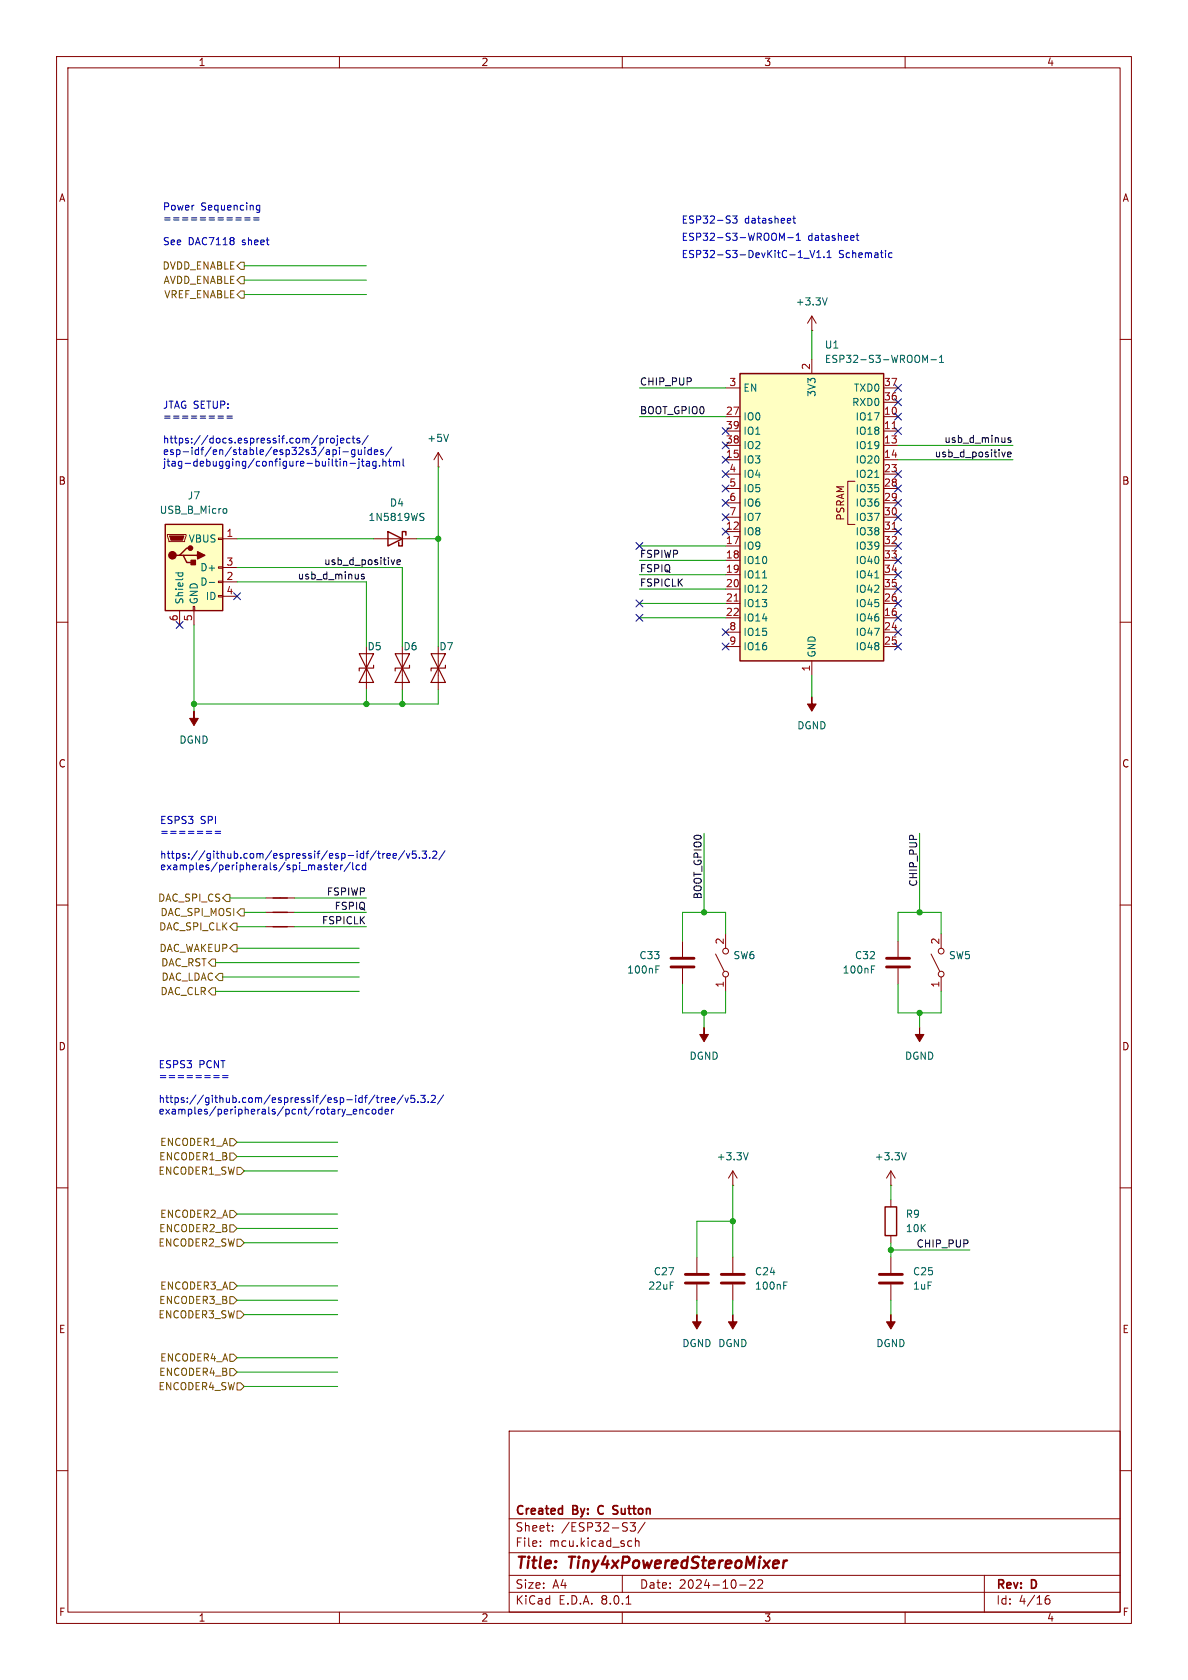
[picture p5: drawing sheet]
<svg xmlns="http://www.w3.org/2000/svg" width="210mm" height="297mm" viewBox="0 0 210 297" stroke-linecap="round" stroke-linejoin="round" font-family="sans-serif">
<g fill="none" stroke="#840000" stroke-width=".18">
<path d="M10 10h190v277h-190zM12 12h186v273h-186zM60 10v2M110 10v2M160 10v2M10 60h2M198 60h2M10 110h2M77.5 114.3v7.6M198 110h2M10 160h2M198 160h2"/>
<path d="M164.6 168.7l1.5 3M166.4 165.1v2.5M166.4 172.7v2.6M10 210h2M157.5 212.1v1.3M157.5 218.4v1.3M198 210h2M10 260h2M90 253h108v32h-108zM198 260h2M90 278.5h108M90 274.5h108"/>
<path d="M90 268.5h108M95.5 273.2v.2M95.5 272.5v.1M97.7 270.5v.2M97.7 269.8v.1M110 278.5v3M111.3 272.4l.4 .1M111.4 269.2h.9l-.5 .6 .5 .1v.6l-.3 .2h-.4l-.2-.2M111.7 273.3l-.4 .1M112.3 272.5l.2-.1 .4 .1 .1 .9M112.3 271.9v1.5M114 269.1l-1.2 1.9"/>
<path d="M133.3 279.4v.5l-.8 .9h.9M134.8 279.4v.5l-.9 .9h.9M174 278.5v6.5M60 285v2M90 281.5h108M110 285v2M110.7 283.6h.8M130.8 280.2h1.1M160 285v2M184.8 282.9l.2-.2h.5l.1 .2v.4l-.3 .3h-.3l-.2-.3M185.5 282.1a.59 .59 0 0 0-.7 .6"/>
<circle cx="166.4" cy="168.1" r=".51"/>
<circle cx="166.4" cy="172.2" r=".51"/>
</g>
<path d="M138.6 275.9l-.2 1.3M139.1 275.9l-.4 .1-.2 .3" fill="none" stroke="#840000" stroke-width=".4"/>
<path d="M99.3 266.7l.1 .1M99.4 266.2v1.5M99.4 267.6l-.1 .1M105.8 266.4l-.1 .4 .1 .7M108.5 266.8l.6 .2M108.5 266.3h.7M109.1 267.6l-.5 .1" fill="none" stroke="#840000" stroke-width=".3"/>
<g fill="#840000" stroke="#840000" stroke-width=".18">
<path d="M34.3 125.7v1.3h.8l-.8 1.3-.8-1.3h.8z"/>
<path d="M162.6 181.6v1.3h.7l-.7 1.3-.8-1.3h.8z"/>
</g>
<path d="M156.5 213.4h2v5h-2z" fill="none" stroke="#840000" stroke-width=".25"/>
<path d="M76.2 115.6h2.5l-1.2 2.5zM77.5 118.1l1.2 2.6h-2.5zM78.7 117.6v.5h-2.5v.5" fill="none" stroke="#840000" stroke-width=".2"/>
<path d="M29.2 92.7h10.2v15.3h-10.2z" fill="#ffffc2"/>
<path d="M29.2 92.7h10.2v15.3h-10.2zM31.7 98.2h.7l.6 1.2h1.3M32.4 98.2h2.5M33.7 96.9h-.7l-1.3 1.3h-.6M68.6 94l2.5 1.3-2.5 1.2zM71.8 94.6v-.6h-.7v2.5h-.6v-.6M48.3 158.8h2.5M48.3 161.3h2.5M48.3 163.8h2.5" fill="none" stroke="#840000" stroke-width=".25"/>
<g fill="#840000" stroke="#840000" stroke-width=".25">
<path d="M34.9 97.5l1.3 .7-1.3 .6z"/>
<path d="M33.8 99.1h.7v.7h-.7z"/>
<circle cx="30.5" cy="98.2" r=".63"/>
<circle cx="33.7" cy="96.9" r=".38"/>
</g>
<g fill="none" stroke="#840000" stroke-width=".18">
<path d="M143.5 58.4h.1M143.5 55.9l-.8 1.3M143.5 55.9v2.5M143.5 55.9l.8 1.3M29.6 94.5h3.3v.2l-.3 1.1h-2.8zM38.6 95.1h.8v.3h-.8zM39.4 95.3h2.5M66 95.3h7.7M77.5 82.6h.1M77.5 80l.7 1.3M77.5 80v2.6M77.5 80l-.8 1.3"/>
<path d="M31.7 108v2.5M34.2 107.2h.2v.8h-.2zM34.3 108v2.5M38.6 105.3h.8v.2h-.8zM38.6 102.7h.8v.3h-.8zM38.6 100.2h.8v.3h-.8zM39.4 102.9h2.5M39.4 100.3h2.5M39.4 105.4h2.5M64.8 114.3v7.6M71.1 114.3v7.6M47 158.8h5.1"/>
<path d="M47 161.3h5.1M47 163.8h5.1M120.6 166.4v2.8M120.6 171.2v2.8M126.5 168.7l1.5 3M128.3 165.1v2.5M128.3 172.7v2.6M158.7 166.4v2.8M158.7 171.2v2.8M129.5 209.6h.1M129.5 207v2.6M129.5 207l-.7 1.3"/>
<path d="M129.5 207l.8 1.3M157.5 209.6h.1M157.5 207v2.6M157.5 207l-.8 1.3M157.5 207l.7 1.3M123.2 222.2v2.8M123.2 227.1v2.8M129.5 222.2v2.8M129.5 227.1v2.8M157.5 222.2v2.8M157.5 227.1v2.8"/>
<circle cx="128.3" cy="172.2" r=".51"/>
<circle cx="128.3" cy="168.1" r=".51"/>
</g>
<g fill="#840000" stroke="#840000" stroke-width=".18">
<path d="M30 94.7h2.5l-.2 .8h-2.1z"/>
<path d="M129.5 232.4v1.3h.8l-.8 1.2-.7-1.2h.7z"/>
<path d="M143.5 123.2v1.3h.8l-.8 1.2-.8-1.2h.8z"/>
<path d="M123.2 232.4v1.3h.8l-.8 1.2-.8-1.2h.8z"/>
<path d="M157.5 232.4v1.3h.7l-.7 1.2-.8-1.2h.8z"/>
<path d="M124.5 181.6v1.3h.7l-.7 1.3-.8-1.3h.8z"/>
</g>
<g fill="none" stroke="#006464" stroke-width=".18">
<path d="M146.2 52.6l-.4 1.3M79.3 76.8l-.4 1.2M39.7 89.9l.3 .1 .1 .1-.1 .5-.3 .1M74.5 90.7l.4 .1M74.5 91.4l.3 .1 .1 .3-.2 .2h-.3M31.1 101.3h1.2M31.5 101.3v.3M32.3 101.3v.3M37 103h1M115.9 171.4h.5M115.9 170.8h.6M154 171.4h.5"/>
<path d="M154 170.8h.6M132.3 203.8l-.5 1.2M160.2 203.8l-.4 1.2M138.5 227.2h.5M138.5 226.6h.6"/>
</g>
<path d="M118.6 170.9h4.1M118.6 169.4h4.1M156.7 170.9h4.1M156.7 169.4h4.1M121.2 226.8h4M121.2 225.3h4M127.5 226.8h4.1M127.5 225.3h4.1M155.4 226.8h4.1M155.4 225.3h4.1" fill="none" stroke="#840000" stroke-width=".51"/>
<path d="M63.5 115.6h2.5l-1.2 2.5zM64.8 118.1l1.2 2.6h-2.5zM66 117.6v.5h-2.5v.5M69.8 115.6h2.6l-1.3 2.5zM71.1 118.1l1.3 2.6h-2.6zM72.4 117.6v.5h-2.6v.5" fill="none" stroke="#840000" stroke-width=".2"/>
<path d="M130.8 66h25.4v50.8h-25.4z" fill="#ffffc2"/>
<path d="M130.8 66h25.4v50.8h-25.4z" fill="none" stroke="#840000" stroke-width=".25"/>
<g fill="none" stroke="#840000" stroke-width=".18">
<path d="M128.3 73.7h2.5M128.3 76.2h2.5M128.3 78.7h2.5M128.3 68.6h2.5M143.5 63.5v2.5M156.2 73.7h2.5M156.2 76.2h2.5M156.2 78.7h2.5M156.2 68.6h2.5M156.2 71.1h2.5M128.3 94h2.5M128.3 81.3h2.5"/>
<path d="M128.3 96.5h2.5M128.3 99.1h2.5M128.3 83.8h2.5M128.3 86.4h2.5M128.3 88.9h2.5M128.3 91.4h2.5M151.1 85.1h-1.2v7.6h1.2M156.2 94h2.5M156.2 81.3h2.5M156.2 96.5h2.5M156.2 99.1h2.5M156.2 83.8h2.5"/>
<path d="M156.2 86.4h2.5M156.2 88.9h2.5M156.2 91.4h2.5M128.3 109.2h2.5M128.3 101.6h2.5M128.3 104.1h2.5M128.3 106.7h2.5M128.3 111.8h2.5M128.3 114.3h2.5M143.5 116.8v2.6M156.2 109.2h2.5M156.2 101.6h2.5"/>
<path d="M156.2 104.1h2.5M156.2 106.7h2.5M156.2 111.8h2.5M156.2 114.3h2.5"/>
</g>
<path d="M157.7 75.8h.7M157.7 93.6h.7M129.8 106.3h.7" fill="none" stroke="#a90000" stroke-width=".18"/>
<path d="M163.5 63.7l.5-.9v1.3M164.6 63.6h.9M166.1 64.1h.7M166.1 63.2l.3-.4v1.3M154.6 84.4h.8M134.8 102.2h.7M154.6 102.2h.8" fill="none" stroke="#006464" stroke-width=".18"/>
<g fill="none" stroke="#725600" stroke-width=".18">
<path d="M41.9 47l.6-.6h.7v1.2h-.7zM41.9 49.5l.6-.6h.7v1.3h-.7zM42.5 51.4h.7v1.3h-.7l-.6-.6zM40 158.1h.6v1.3h-.6l-.6-.6zM37.5 174.6h.6v1.3h-.6l-.7-.6zM37.5 169.5h.6v1.3h-.6l-.7-.6zM38.7 172.1h.7v1.3h-.7l-.6-.7zM41.3 163.2h.6v1.3h-.6l-.7-.7zM41.3 167h.6v1.3h-.6l-.7-.7zM42.5 160.7h.7v1.2h-.7l-.6-.6zM40.6 201.3h.7l.6 .6-.6 .7h-.7zM40.6 203.8h.7l.6 .7-.6 .6h-.7z"/>
<path d="M40.6 216.5h.7l.6 .7-.6 .6h-.7zM40.6 214h.7l.6 .6-.6 .7h-.7zM41.9 206.4h.6l.7 .6-.7 .6h-.6zM41.9 219.1h.6l.7 .6-.7 .6h-.6zM40.6 226.7h.7l.6 .6-.6 .7h-.7zM40.6 229.2h.7l.6 .7-.6 .6h-.7zM40.6 239.4h.7l.6 .6-.6 .7h-.7zM41.9 231.8h.6l.7 .6-.7 .6h-.6zM40.6 241.9h.7l.6 .7-.6 .6h-.7zM41.9 244.5h.6l.7 .6-.7 .6h-.6z"/>
</g>
<path d="M177.7 79.9l-.3 .9M178.7 77.4h-.3l-.2 .2v.1l.5 .2v.3h-.5M69.7 99l-.3 .8M70.2 99.4l.6-.1-.1-.3h-.3l-.2 .2v.6h.5M178.1 80.3l.6-.1v-.2l-.4-.1-.2 .2 .1 .6h.5M64.4 101.6l-.3-.1-.2 .2v.2l.5 .1v.3h-.5" fill="none" stroke="#0f0f0f" stroke-width=".18"/>
<g fill="none" stroke="#0000c2" stroke-width=".18">
<path d="M40.1 38.5h1M40.1 38.9h1M41.7 38.5h1M41.7 38.9h1M43.3 38.5h.9M43.3 38.9h.9M44.8 38.5h1M44.8 38.9h1M45.3 36.9l.3 .2h.3M45.9 36.3v1l-.2 .3-.3-.1M45.9 36.4l-.3-.1-.3 .2M129.5 38.2h.8l-.4 .5 .3 .1v.5l-.1 .1-.6-.1"/>
<path d="M140.2 38.6h.4M140.3 38.2v1.1l.3 .1M138.2 42.1l.4-.9v1.3M139.2 42h1M140.8 42.5h.7M140.8 41.6l.3-.4v1.3M142.1 45.7h1M143.2 44.3l.4 1.2 .4-1.2M144.4 45.5h.7M144.4 44.6l.3-.3v1.2M145.7 45.4v.1M146.2 45.5h.7"/>
<path d="M146.2 44.6l.4-.3v1.2M151.3 41.6h.5M151.5 41.2v1.1l.3 .2M157.1 45.3l.2 .2h.4M157.7 44.8l-.4-.1-.2 .2M37 73.6h.9M37 73.9h.9M38.5 73.6h1M38.5 73.9h1M40.1 73.6h1M40.1 73.9h1M56.9 77.5l.3 .2v.4l-.3 .2"/>
<path d="M57.7 77.5v.8M58.1 77.5l-.4 .2M58.5 77.6l.2-.1 .3 .1 .1 .5-.1 .2h-.3l-.2-.1zM58.9 79.5v1.3M58.9 79.6l.3-.1 .3 .3-.2 .5h-.4M59.6 77v.2M59.6 77.5v1.1l-.2 .1M60 79.1v.1M60 79.5v.9M60.2 77.9l.6-.1-.1-.3h-.3l-.2 .1v.7h.5M60.6 79.9h1M61.9 77.5h-.4l-.2 .2 .1 .6h.5"/>
<path d="M62.2 77.5h.5M62.4 77v1.1l.3 .2M62.7 79.6l-.3-.1-.3 .3 .1 .5h.5M62.7 79.5v1l-.2 .3-.3-.1M63.3 79.5l.1 .8 .3 .1 .2-.2M63.6 77.5h-.3l-.2 .1 .1 .2 .4 .2v.3h-.5M63.9 79.5v.9M64.5 79.1v.1M64.5 79.5v.9M65.1 77l-1.1 1.6M65.6 79.6l-.3-.1-.3 .3 .1 .5h.5M65.6 79.1v1.3"/>
<path d="M66.2 79.9l.6-.1-.1-.2-.3-.1-.2 .2v.6h.5M67.7 79.6l-.3-.1-.1 .2v.2l.4 .1v.3h-.4M69.3 79l-1.1 1.7M61.1 81.6l.2 .1v.7M61.9 81.9h.9M63.5 81.1v.2M63.5 81.6v1l-.3 .2M63.9 81.6h.5M64.1 81.1v1.1l.3 .2M64.8 81.6h.5v.8M65.3 81.9h-.4l-.2 .2 .2 .3 .4-.1M66.5 81.6v1l-.3 .2h-.3"/>
<path d="M66.5 81.6h-.4l-.2 .2 .1 .5h.5M67.1 82.3v.1M67.7 81.7l.2-.1h.3v.8M67.7 81.1v1.3M68.7 81.6h.4M68.8 81.1v1.1l.3 .2M69.6 81.7l.3-.1 .2 .1M69.6 81.6v.8M70.1 81.7l.2-.1h.3l.1 .8M70.1 81.7v.7M71.3 81.1v1.1l.1 .2M36.5 147h.9"/>
<path d="M36.5 147.3h.9M38 147h1M38 147.3h1M57.4 153.3l.4 .1 .1 .2-.2 .2-.4-.1M58.4 152.5v1.1l.3 .2M59.1 153v.7h.5M59.6 153l.1 .2-.6 .1M60.2 152.9v.9M60.3 153l-.1 .2M61.9 152.4l-1.1 1.7M62.3 152.5v1.1l.2 .2M63.1 153l-.2 .2 .1 .4 .2 .2 .4-.1"/>
<path d="M64.2 153l-.2 .2 .1 .4 .2 .2 .3-.1M64.6 152.5v1.3M66.5 150.4l-1.1 1.6M66.8 150.9h.4M66.9 150.5v1l.3 .2M67.7 150.9v.8M68 150.9l-.3 .2M68.4 151.3l.6-.1-.1-.3h-.3l-.2 .2 .1 .6h.4M69.5 151.3l.6-.1-.1-.3h-.3l-.2 .2v.6h.5M71.5 150.4l-1.1 1.6M71.8 150.9l.3 .8 .3-.8M73.5 150.5h-.6v.6l.1-.2 .5 .1 .1 .2-.1 .4-.2 .1-.4-.1"/>
<path d="M74.1 151.6v.1M74.6 150.5h.8l-.4 .4 .3 .2v.5l-.1 .1-.6-.1M75.9 151.6v.1M76.5 150.6l.5-.1 .2 .3-.8 .9h.8M78.7 150.4l-1.1 1.6M36.2 190.2h1M36.2 190.5h1M37.8 190.2h.9M37.8 190.5h.9M39.3 190.2h1M39.3 190.5h1M61.2 197.1h1"/>
<path d="M62.5 196.2v.7h.5M63 196.2l.1 .2-.6 .1M63.6 196.1v.9M63.7 196.2h-.1M64.1 196.2v.8M64.8 196.2l-.1 .1v.5l.2 .2 .4-.1M65.2 196.1l.1 .1M65.8 196.2l.2-.1 .4 .1v.5l-.1 .2-.3 .1-.2-.2zM66.3 193.6l-1.1 1.6M66.5 194.1h.5M66.7 193.6v1.1l.3 .2M67.4 194.1v.8"/>
<path d="M67.5 196.2l-.3-.1-.3 .2 .1 .6h.5M67.5 195.7v1.3M67.8 194.1l-.4 .2M68.1 196.5l.6-.1-.1-.2-.3-.1-.2 .2v.6h.5M68.1 194.5l.6-.1v-.3h-.4l-.2 .1 .1 .6h.5M69.2 196.1v.9M69.2 194.5l.6-.1v-.3h-.4l-.2 .1 .1 .6h.5M69.6 196.1l-.4 .2M71.3 193.6l-1.1 1.6M71.6 194.1l.3 .8 .3-.8M73.3 193.6h-.6l-.1 .6 .2-.1 .4 .1 .1 .2v.4l-.2 .1-.5-.1M73.9 194.8v.1"/>
<path d="M74.4 193.6h.8l-.5 .5 .4 .1v.6l-.2 .1-.5-.1M75.7 194.8v.1M76.2 193.8l.5-.2 .3 .4-.8 .9h.8M78.4 193.6l-1.1 1.6"/>
</g>
<g fill="none" stroke="#009600" stroke-width=".18">
<path d="M43.2 49.5h21.6M43.2 52.1h21.6M43.2 47h21.6M143.5 58.4v5.1M113 68.6h15.3M113 73.7h15.3M158.7 78.7h20.4M41.9 95.3h24.1M73.7 95.3h3.8M77.5 82.6v31.7M113 99.1h15.3M113 96.5h15.3"/>
<path d="M158.7 81.3h20.4M34.3 110.5v15.2M41.9 102.9h22.9v11.4M41.9 100.3h29.2v14M113 101.6h15.3M113 109.2h15.3M113 104.1h15.3M113 106.7h15.3M143.5 119.4v3.8M64.8 121.9v2.6M71.1 121.9v2.6M77.5 121.9v2.6h-43.2"/>
<path d="M40.6 158.8h6.4M52.1 158.8h12.7M124.5 147.3v14M162.6 147.3v14M38.1 175.3h25.4M38.1 170.2h25.4M39.4 172.7h24.1M41.9 167.6h21.6M41.9 163.8h5.1M43.2 161.3h3.8M52.1 161.3h12.7M52.1 163.8h12.7"/>
<path d="M120.6 174v5.1h7.7v-3.8M124.5 179.1v2.5M128.3 165.1v-3.8h-7.7v5.1M158.7 174v5.1h7.7v-3.8M162.6 179.1v2.5M166.4 165.1v-3.8h-7.7v5.1M41.9 214.6h17.8M41.9 201.9h17.8M41.9 204.5h17.8M41.9 217.2h17.8M43.2 219.7h16.5M43.2 207h16.5"/>
<path d="M129.5 215.9h-6.3v6.3M129.5 209.6v12.6M157.5 209.6v2.5M157.5 219.7v2.5M41.9 229.9h17.8M41.9 227.3h17.8M43.2 232.4h16.5M123.2 229.9v2.5M129.5 229.9v2.5M157.5 221h13.9M157.5 229.9v2.5M41.9 240h17.8"/>
<path d="M41.9 242.6h17.8M43.2 245.1h16.5"/>
</g>
<g fill="none" stroke="#000084" stroke-width=".18">
<path d="M127.7 78.1l1.2 1.2M127.7 75.6l1.2 1.2M128.9 78.1l-1.2 1.2M128.9 75.6l-1.2 1.2M158.1 75.6l1.3 1.2M158.1 70.5l1.3 1.2M158.1 73.1l1.3 1.2M158.1 68l1.3 1.2M159.4 75.6l-1.3 1.2M159.4 70.5l-1.3 1.2M159.4 73.1l-1.3 1.2M159.4 68l-1.3 1.2"/>
<path d="M112.4 95.9l1.2 1.2M113.6 95.9l-1.2 1.2M127.7 80.7l1.2 1.2M127.7 90.8l1.2 1.2M127.7 93.4l1.2 1.2M127.7 88.3l1.2 1.2M127.7 83.2l1.2 1.2M127.7 85.8l1.2 1.2M128.9 80.7l-1.2 1.2M128.9 90.8l-1.2 1.2M128.9 93.4l-1.2 1.2M128.9 88.3l-1.2 1.2"/>
<path d="M128.9 83.2l-1.2 1.2M128.9 85.8l-1.2 1.2M158.1 90.8l1.3 1.2M158.1 85.8l1.3 1.2M158.1 83.2l1.3 1.2M158.1 88.3l1.3 1.2M158.1 95.9l1.3 1.2M158.1 98.5l1.3 1.2M158.1 93.4l1.3 1.2M159.4 90.8l-1.3 1.2M159.4 85.8l-1.3 1.2M159.4 83.2l-1.3 1.2"/>
<path d="M159.4 88.3l-1.3 1.2M159.4 95.9l-1.3 1.2M159.4 98.5l-1.3 1.2M159.4 93.4l-1.3 1.2M31.1 109.9l1.3 1.2M32.4 109.9l-1.3 1.2M41.3 104.8l1.2 1.2M42.5 104.8l-1.2 1.2M112.4 108.6l1.2 1.2M112.4 106.1l1.2 1.2M113.6 108.6l-1.2 1.2M113.6 106.1l-1.2 1.2"/>
<path d="M127.7 113.7l1.2 1.2M127.7 111.2l1.2 1.2M128.9 113.7l-1.2 1.2M128.9 111.2l-1.2 1.2M158.1 106.1l1.3 1.2M158.1 113.7l1.3 1.2M158.1 111.2l1.3 1.2M158.1 108.6l1.3 1.2M158.1 103.5l1.3 1.2M158.1 101l1.3 1.2M159.4 106.1l-1.3 1.2M159.4 113.7l-1.3 1.2"/>
<path d="M159.4 111.2l-1.3 1.2M159.4 108.6l-1.3 1.2M159.4 103.5l-1.3 1.2M159.4 101l-1.3 1.2"/>
</g>
<g fill="#009600" stroke="#009600" stroke-width=".18">
<circle cx="77.5" cy="95.3" r=".46"/>
<circle cx="71.1" cy="124.5" r=".46"/>
<circle cx="64.8" cy="124.5" r=".46"/>
<circle cx="34.3" cy="124.5" r=".46"/>
<circle cx="162.6" cy="179.1" r=".46"/>
<circle cx="124.5" cy="161.3" r=".46"/>
<circle cx="162.6" cy="161.3" r=".46"/>
<circle cx="124.5" cy="179.1" r=".46"/>
<circle cx="157.5" cy="221" r=".46"/>
<circle cx="129.5" cy="215.9" r=".46"/>
</g>
<g font-size="2.8" fill="#840000">
<text x="91" y="277.9">Title:</text>
<text x="100.7" y="277.9">Tiny4xPoweredStereoMixer</text>
</g>
<g font-size="2.1" fill="#840000">
<text x="91" y="268.2">Created</text>
<text x="101.3" y="268.2">By:</text>
<text x="106.4" y="268.2">C</text>
<text x="109.7" y="268.2">Sutton</text>
<text x="91" y="273.7">File:</text>
<text x="91" y="271">Sheet:</text>
<text x="97.1" y="273.7">mcu.kicad_sch</text>
<text x="99.2" y="271">/ESP32-S3/</text>
<text x="91" y="281.1">Size:</text>
<text x="97.7" y="281.1">A4</text>
<text x="113" y="281.1">Date:</text>
<text x="120" y="281.1">2024-10-22</text>
<text x="176" y="281.3">Rev:</text>
<text x="182.4" y="281.3">D</text>
<text x="91" y="283.9">KiCad</text>
<text x="98.7" y="283.9">E.D.A.</text>
<text x="106.3" y="283.9">8.0.1</text>
<text x="176" y="283.9">Id:</text>
<text x="180.1" y="283.9">4/16</text>
</g>
<g font-size="1.8" fill="#840000">
<text x="35" y="11.9">1</text>
<text x="85" y="11.9">2</text>
<text x="135" y="11.9">3</text>
<text x="185" y="11.9">4</text>
<text x="10.3" y="35.9">A</text>
<text x="198.4" y="35.9">A</text>
<text x="10.3" y="85.9">B</text>
<text x="198.3" y="85.9">B</text>
<text x="149.5" y="92.2" transform="rotate(-90 149.5 92.2)">PSRAM</text>
<text x="10.3" y="135.9">C</text>
<text x="198.3" y="135.9">C</text>
<text x="10.3" y="185.9">D</text>
<text x="198.3" y="185.9">D</text>
<text x="10.3" y="235.9">E</text>
<text x="198.3" y="235.9">E</text>
<text x="10.3" y="285.9">F</text>
<text x="35" y="286.9">1</text>
<text x="85" y="286.9">2</text>
<text x="135" y="286.9">3</text>
<text x="185" y="286.9">4</text>
<text x="198.4" y="285.9">F</text>
</g>
<g font-size="1.8" fill="#0000c2">
<text x="28.7" y="37.4">Power</text>
<text x="28.7" y="39.5">===========</text>
<text x="35.5" y="37.4">Sequencing</text>
<text x="120.4" y="39.7">ESP32-S3</text>
<text x="131.6" y="39.7">datasheet</text>
<text x="28.7" y="43.6">See</text>
<text x="33.3" y="43.6">DAC7118</text>
<text x="42.9" y="43.6">sheet</text>
<text x="120.4" y="45.8">ESP32-S3-DevKitC-1_V1.1</text>
<text x="120.4" y="42.8">ESP32-S3-WROOM-1</text>
<text x="142.8" y="42.8">datasheet</text>
<text x="148.2" y="45.8">Schematic</text>
<text x="28.7" y="72.5">JTAG SETUP:</text>
<text x="28.7" y="74.5">========</text>
<text x="28.7" y="78.6">https://docs.espressif.com/projects/</text>
<text x="28.7" y="80.6">esp-idf/en/stable/esp32s3/api-guides/</text>
<text x="28.7" y="82.7">jtag-debugging/configure-builtin-jtag.html</text>
<text x="28.2" y="145.9">ESPS3</text>
<text x="28.2" y="147.9">=======</text>
<text x="35.4" y="145.9">SPI</text>
<text x="28.2" y="152">https://github.com/espressif/esp-idf/tree/v5.3.2/</text>
<text x="28.2" y="154.1">examples/peripherals/spi_master/lcd</text>
<text x="27.9" y="189.1">ESPS3</text>
<text x="27.9" y="191.1">========</text>
<text x="35.2" y="189.1">PCNT</text>
<text x="27.9" y="195.2">https://github.com/espressif/esp-idf/tree/v5.3.2/</text>
<text x="27.9" y="197.2">examples/peripherals/pcnt/rotary_encoder</text>
</g>
<g font-size="1.8" fill="#725600">
<text x="28.6" y="47.9">DVDD_ENABLE</text>
<text x="28.8" y="50.4">AVDD_ENABLE</text>
<text x="28.9" y="52.9">VREF_ENABLE</text>
<text x="27.8" y="159.6">DAC_SPI_CS</text>
<text x="28" y="164.7">DAC_SPI_CLK</text>
<text x="28.3" y="162.2">DAC_SPI_MOSI</text>
<text x="28.1" y="168.5">DAC_WAKEUP</text>
<text x="28.4" y="171">DAC_RST</text>
<text x="28.5" y="173.6">DAC_LDAC</text>
<text x="28.3" y="176.1">DAC_CLR</text>
<text x="28.2" y="202.8">ENCODER1_A</text>
<text x="27.9" y="207.9">ENCODER1_SW</text>
<text x="28" y="205.3">ENCODER1_B</text>
<text x="28.2" y="215.5">ENCODER2_A</text>
<text x="27.9" y="220.6">ENCODER2_SW</text>
<text x="28" y="218">ENCODER2_B</text>
<text x="27.9" y="233.3">ENCODER3_SW</text>
<text x="28" y="230.7">ENCODER3_B</text>
<text x="28.2" y="228.2">ENCODER3_A</text>
<text x="27.9" y="246">ENCODER4_SW</text>
<text x="28" y="243.4">ENCODER4_B</text>
<text x="28.2" y="240.9">ENCODER4_A</text>
</g>
<g font-size="1.8" fill="#006464">
<text x="140.6" y="54.2">+3.3V</text>
<text x="145.7" y="61.8">U1</text>
<text x="145.7" y="64.4">ESP32-S3-WROOM-1</text>
<text x="131.3" y="69.4">EN</text>
<text x="144.4" y="70.3" transform="rotate(-90 144.4 70.3)">3V3</text>
<text x="150.5" y="72">RXD0</text>
<text x="150.8" y="69.4">TXD0</text>
<text x="131.3" y="74.5">IO0</text>
<text x="131.3" y="77.1">IO1</text>
<text x="151.1" y="74.5">IO17</text>
<text x="151.1" y="77.1">IO18</text>
<text x="75.4" y="78.3">+5V</text>
<text x="131.3" y="82.1">IO3</text>
<text x="131.3" y="79.6">IO2</text>
<text x="151.1" y="79.6">IO19</text>
<text x="151.1" y="82.1">IO20</text>
<text x="33.1" y="88.5">J7</text>
<text x="68.8" y="89.8">D4</text>
<text x="131.3" y="84.7">IO4</text>
<text x="131.3" y="87.2">IO5</text>
<text x="131.3" y="89.8">IO6</text>
<text x="151.1" y="84.7">IO21</text>
<text x="151.1" y="87.2">IO35</text>
<text x="151.1" y="89.8">IO36</text>
<text x="28.1" y="91">USB_B_Micro</text>
<text x="65" y="92.3">1N5819WS</text>
<text x="131.3" y="94.8">IO8</text>
<text x="131.3" y="92.3">IO7</text>
<text x="151.1" y="92.3">IO37</text>
<text x="151.1" y="94.8">IO38</text>
<text x="33.3" y="96.1">VBUS</text>
<text x="35.3" y="101.2">D+</text>
<text x="131.3" y="97.4">IO9</text>
<text x="131.3" y="99.9">IO10</text>
<text x="151.1" y="97.4">IO39</text>
<text x="151.1" y="99.9">IO40</text>
<text x="32.6" y="106.9" transform="rotate(-90 32.6 106.9)">Shield</text>
<text x="35.2" y="106.9" transform="rotate(-90 35.2 106.9)">GND</text>
<text x="35.3" y="103.7">D-</text>
<text x="36.3" y="106.3">ID</text>
<text x="131.3" y="102.5">IO11</text>
<text x="131.3" y="105">IO12</text>
<text x="131.3" y="107.5">IO13</text>
<text x="151.1" y="107.5">IO45</text>
<text x="151.1" y="102.5">IO41</text>
<text x="151.1" y="105">IO42</text>
<text x="131.3" y="110.1">IO14</text>
<text x="131.3" y="112.6">IO15</text>
<text x="151.1" y="110.1">IO46</text>
<text x="151.1" y="112.6">IO47</text>
<text x="64.9" y="115.2">D5</text>
<text x="71.2" y="115.2">D6</text>
<text x="77.6" y="115.2">D7</text>
<text x="131.3" y="115.2">IO16</text>
<text x="144.4" y="116.3" transform="rotate(-90 144.4 116.3)">GND</text>
<text x="151.1" y="115.2">IO48</text>
<text x="31.6" y="131.7">DGND</text>
<text x="140.8" y="129.1">DGND</text>
<text x="110.8" y="172.3">100nF</text>
<text x="112.9" y="169.8">C33</text>
<text x="129.5" y="169.8">SW6</text>
<text x="148.9" y="172.3">100nF</text>
<text x="151" y="169.8">C32</text>
<text x="167.6" y="169.8">SW5</text>
<text x="121.8" y="187.6">DGND</text>
<text x="159.9" y="187.6">DGND</text>
<text x="126.6" y="205.3">+3.3V</text>
<text x="154.5" y="205.3">+3.3V</text>
<text x="160" y="215.5">R9</text>
<text x="160" y="218">10K</text>
<text x="115.5" y="225.7">C27</text>
<text x="133.4" y="225.7">C24</text>
<text x="161.3" y="225.7">C25</text>
<text x="114.5" y="228.2">22uF</text>
<text x="133.4" y="228.2">100nF</text>
<text x="161.3" y="228.2">1uF</text>
<text x="120.5" y="238.4">DGND DGND</text>
<text x="154.8" y="238.4">DGND</text>
</g>
<g font-size="1.8" fill="#a90000">
<text x="143.3" y="65.5" transform="rotate(-90 143.3 65.5)">2</text>
<text x="128.8" y="68.3">3</text>
<text x="156.2" y="70.9">36</text>
<text x="156.2" y="68.3">37</text>
<text x="128.2" y="73.4">27</text>
<text x="128.2" y="75.9">39</text>
<text x="156.2" y="73.4">10</text>
<text x="156.2" y="75.9">11</text>
<text x="128.2" y="81">15</text>
<text x="128.2" y="78.5">38</text>
<text x="128.8" y="83.6">4</text>
<text x="156.2" y="78.5">13</text>
<text x="156.2" y="81">14</text>
<text x="156.2" y="83.6">23</text>
<text x="128.8" y="86.1">5</text>
<text x="128.8" y="88.6">6</text>
<text x="156.2" y="86.1">28</text>
<text x="156.2" y="88.6">29</text>
<text x="39.9" y="95">1</text>
<text x="128.2" y="93.7">12</text>
<text x="128.8" y="91.2">7</text>
<text x="156.2" y="91.2">30</text>
<text x="156.2" y="93.7">31</text>
<text x="39.9" y="100.1">3</text>
<text x="128.2" y="96.3">17</text>
<text x="128.2" y="98.8">18</text>
<text x="128.2" y="101.3">19</text>
<text x="156.2" y="96.3">32</text>
<text x="156.2" y="98.8">33</text>
<text x="156.2" y="101.3">34</text>
<text x="39.9" y="102.6">2</text>
<text x="39.9" y="105.2">4</text>
<text x="128.2" y="103.9">20</text>
<text x="128.2" y="106.4">21</text>
<text x="156.2" y="106.4">26</text>
<text x="156.2" y="103.9">35</text>
<text x="31.5" y="109.9" transform="rotate(-90 31.5 109.9)">6</text>
<text x="34" y="109.9" transform="rotate(-90 34 109.9)">5</text>
<text x="128.2" y="109">22</text>
<text x="128.8" y="111.5">8</text>
<text x="156.2" y="109">16</text>
<text x="156.2" y="111.5">24</text>
<text x="128.8" y="114">9</text>
<text x="143.3" y="118.8" transform="rotate(-90 143.3 118.8)">1</text>
<text x="156.2" y="114">25</text>
<text x="128" y="167.1" transform="rotate(-90 128 167.1)">2</text>
<text x="166.1" y="167.1" transform="rotate(-90 166.1 167.1)">2</text>
<text x="128" y="174.7" transform="rotate(-90 128 174.7)">1</text>
<text x="166.1" y="174.7" transform="rotate(-90 166.1 174.7)">1</text>
</g>
<g font-size="1.8" fill="#0f0f0f">
<text x="113" y="68.2">CHIP_PUP</text>
<text x="113" y="73.3">BOOT_GPIO0</text>
<text x="165.1" y="80.9">usb_d_positive</text>
<text x="166.8" y="78.4">usb_d_minus</text>
<text x="57.2" y="100">usb_d_positive</text>
<text x="113" y="98.7">FSPIWP</text>
<text x="113" y="101.3">FSPIQ</text>
<text x="52.5" y="102.5">usb_d_minus</text>
<text x="113" y="103.8">FSPICLK</text>
<text x="57.7" y="158.4">FSPIWP</text>
<text x="59.1" y="160.9">FSPIQ</text>
<text x="124.1" y="159.1" transform="rotate(-90 124.1 159.1)">BOOT_GPIO0</text>
<text x="162.2" y="156.8" transform="rotate(-90 162.2 156.8)">CHIP_PUP</text>
<text x="56.8" y="163.5">FSPICLK</text>
<text x="161.9" y="220.6">CHIP_PUP</text>
</g>
</svg>
